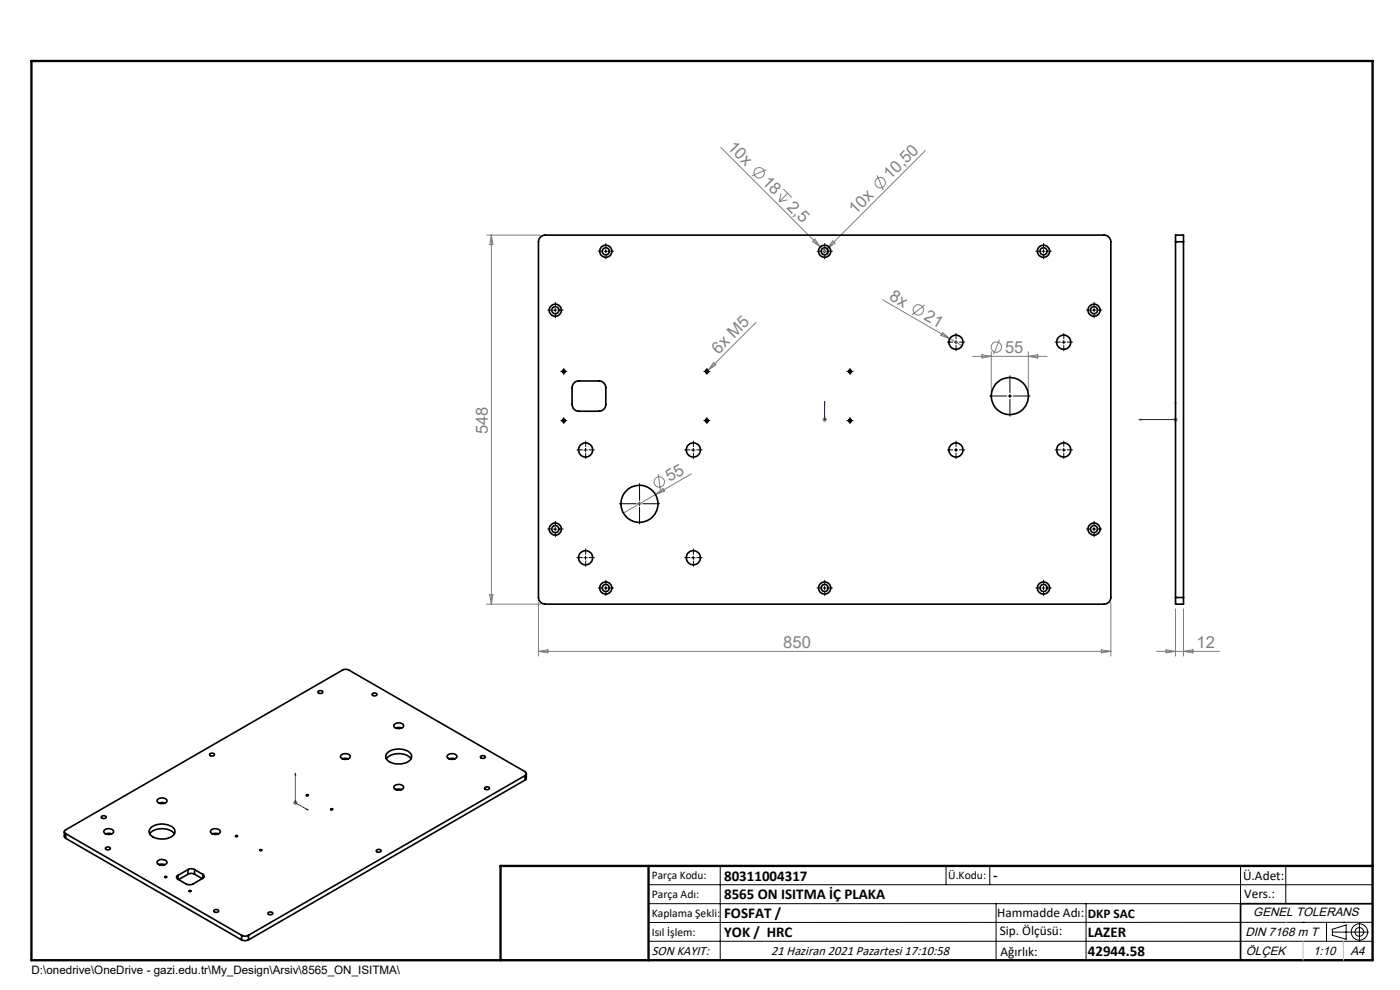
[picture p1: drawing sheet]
<svg xmlns="http://www.w3.org/2000/svg" width="297mm" height="210mm" viewBox="0 0 297 210" stroke-linecap="round" stroke-linejoin="round" font-family="sans-serif">
<g fill="none" stroke="#808080" stroke-width=".21">
<path d="M152.9 31.2l23 23M162.6 36l-3.1 1.3M186.1 37.2l1.3 3.1M196.3 31.9l-21.9 21.9M103.2 49.9h11.5M104.2 49.9v78.3M104.2 49.9l.4 2h-.7zM165.7 41.1l-.4 1.7M166.2 40.1l1.8 1.8M167 42.4l-1.7 .4M167.1 41l-1.8 1.8M172.9 50.7l1.1 1.7-1.6-1.2z"/>
<path d="M176.6 51.1l.5 .5-1.6 1.2zM150.2 78.6l-.5 .4M151.4 76.9l.5 .5-1.7 1.2zM160.4 68.4l-10.2 10.2M187.3 63.6l14.2 8.3M196.1 64.7l-2.6 2.1M200 70.5l1.5 1.4-1.9-.8zM201.5 71.9l2.6 1.4M206.3 75.6h15.8M208.3 75.2l2 .4-2 .3zM210.3 74.6v8.4M212 72.1l-1.3 3.1"/>
<path d="M218.2 74.6v8.4M218.2 75.6l2-.4v.7zM174.4 89h1M174.6 88.6l.7 .8M174.9 88.5v1M175.3 88.6l-.7 .8M248.8 89h1.1M249 88.6l.7 .8M249.4 88.5v1M249.7 88.6l-.7 .8M139.1 104.9l-6.8 3.9M139.1 104.9l1.5-1.3 .4 .6z"/>
<path d="M139.6 100.6l.5 3.3M146.6 100.5l-7.5 4.4M103.2 128.2h11.5M103.9 126.1h.7l-.4 2.1zM114.2 127.7v11.5M114.2 138.2h121.5M114.2 138.2l2-.4v.7zM233.6 137.8l2.1 .4-2.1 .3zM235.7 127.7v11.5M245.4 138.2h13.3M247.4 137.8l2 .4-2 .3zM249.4 129.1v10.1"/>
<path d="M251.1 129.1v10.1M251.1 138.2l2-.4v.7zM62.2 170.3h.9M62.3 169.9l.7 .7M62.7 169.8v1M63 169.9l-.7 .7"/>
<circle cx="161.1" cy="36.6" r="1.1"/>
<circle cx="186.7" cy="38.7" r="1.1"/>
<circle cx="194.8" cy="65.7" r="1.11"/>
<circle cx="211.4" cy="73.6" r="1.11"/>
<circle cx="139.9" cy="102.2" r="1.1"/>
</g>
<g fill="none" stroke="#000" stroke-width=".21">
<path d="M128.2 53.3h.7M128.5 52.9v.7M174.6 53.3h.7M174.9 52.9v.7M221 53.3h.7M221.4 52.9v.7M117.4 65.8h.7M117.8 65.4v.8M119.2 78.9a.36 .36 0 0 1 .4-.4 .36 .36 0 0 1 .3 .3 .36 .36 0 0 1-.4 .4M119.2 78.8h.7M119.6 78.4v.8M149.6 78.8h.7"/>
<path d="M149.6 78.9a.36 .36 0 0 1 .3-.4 .36 .36 0 0 1 .4 .3 .36 .36 0 0 1-.4 .4M149.9 78.4v.8M180 78.9a.36 .36 0 0 1 .3-.4 .36 .36 0 0 1 .4 .3 .36 .36 0 0 1-.5 .4M180 78.8h.7M180.3 78.4v.8M202.5 72.6h.7M202.8 72.2v.7M225.3 72.6h.7M225.7 72.2v.7M231.7 65.8h.7M232.1 65.4v.8M119.2 89.3a.36 .36 0 0 1 .4-.4 .36 .36 0 0 1 .3 .3 .36 .36 0 0 1-.4 .4"/>
<path d="M119.2 89.2h.7M119.6 88.9v.7M123.9 95.5h.7M124.2 95.1v.7M146.7 95.5h.8M147.1 95.1v.7M149.6 89.2h.7M149.6 89.3a.36 .36 0 0 1 .3-.4 .36 .36 0 0 1 .4 .3 .36 .36 0 0 1-.4 .4M149.9 88.9v.7M180 89.3a.36 .36 0 0 1 .3-.4 .36 .36 0 0 1 .4 .3 .36 .36 0 0 1-.5 .4M180 89.2h.7M180.3 88.9v.7"/>
<path d="M202.5 95.5h.7M202.8 95.1v.7M213.9 84h.7M214.2 83.7v.7M225.3 95.5h.7M225.7 95.1v.7M117.4 112.2h.7M117.8 111.9v.7M123.9 118.3h.7M124.2 118v.7M135.3 106.9h.7M135.6 106.5v.7"/>
<path d="M146.7 118.3h.8M147.1 118v.7M231.7 112.2h.7M232.1 111.9v.7M128.2 124.7h.7M128.5 124.4v.7M174.6 124.7h.7M174.9 124.4v.7M221 124.7h.7M221.4 124.4v.7M65 168.6l.3-.1 .1 .2-.4 .1zM70.1 171.6a.22 .22 0 0 1 .3-.1 .22 .22 0 0 1 .2 .3h-.3z"/>
<path d="M40.1 188.9h.4a.23 .23 0 0 1-.2 .3 .23 .23 0 0 1-.2-.3zM55.1 180.3a.23 .23 0 0 1 .3-.1 .23 .23 0 0 1 .1 .2l-.3 .1zM137.6 187.7h153.6M137.6 191.7h153.6M137.6 199.7h153.6M152.8 183.7v20M200.7 183.7v4M210 183.7v4M211.3 191.7v12M230.4 191.7v12M263.2 183.7v20M272.8 183.7v8"/>
<path d="M276.4 195.6h.1M281.4 195.6v4.1M282.6 197.7h7.8M282.6 197.1l3-.9v3l-3-.8zM285 195.6h.1M288.4 195.8v3.8M291.2 195.6l-153.6 .1"/>
<circle cx="50.2" cy="177.4" r=".2"/>
<circle cx="35.1" cy="186.1" r=".2"/>
<circle cx="288.4" cy="197.7" r="1.74"/>
<circle cx="288.4" cy="197.7" r=".93"/>
</g>
<path d="M174.9 85.2v.3v-.3M174.9 88.9v.2zM174.9 89h.1M174.9 85.2v3.8M241.7 89l.3-.1v.2zM249.4 85.2v.3h-.1zM249.4 85.2v3.8h-7.7M62.7 164v.4l-.1-.2zM62.7 164v6.3l2.7 1.5M65.1 171.6l.3 .2h-.3z" fill="none" stroke="#00f" stroke-width=".21"/>
<g fill="none" stroke="#000" stroke-width=".21" stroke-dasharray="15.2 1.3 1.3 1.3">
<path d="M127.8 53.3h-.9M128.5 54v.9M128.5 52.6v-1M129.2 53.3h1M174.2 53.3h-.9M175 54v.9M175 52.6v-1M175.7 53.3h.9M220.7 53.3h-1M221.4 54v.9M221.4 52.6v-1M222.1 53.3h.9"/>
<path d="M117.1 65.8h-.9M117.8 66.5v.9M117.8 65.1v-1M118.5 65.8h1M119.2 78.8h-.3M119.6 79.1v.3M119.6 78.4v-.3M120 78.8h.3M149.6 78.8h-.3M150 79.1v.3M150 78.4v-.3M150.3 78.8h.3"/>
<path d="M180 78.8h-.3M180.3 79.1v.3M180.3 78.4v-.3M180.7 78.8h.3M202.1 72.6h-1.1M202.8 73.3v1.1M202.8 71.9v-1.2M203.5 72.6h1.2M225 72.6h-1.2M225.7 73.3v1.1M225.7 71.9v-1.2M226.4 72.6h1.1"/>
<path d="M231.4 65.8h-.9M232.1 66.5v.9M232.1 65.1v-1M232.8 65.8h.9M119.2 89.2h-.3M119.6 89.6v.3M119.6 88.9v-.3M120 89.2h.3M123.5 95.4h-1.1M124.2 96.1v1.2M124.2 94.7v-1.1M125 95.4h1.1"/>
<path d="M146.4 95.4h-1.2M147.1 96.1v1.2M147.1 94.7v-1.1M147.8 95.4h1.2M149.6 89.2h-.3M150 89.6v.3M150 88.9v-.3M150.3 89.2h.3M180 89.2h-.3M180.3 89.6v.3M180.3 88.9v-.3M180.7 89.2h.3"/>
<path d="M202.1 95.4h-1.1M202.8 96.1v1.2M202.8 94.7v-1.1M203.5 95.4h1.2M213.5 84h-3.5M214.2 84.7v3.6M214.2 83.3v-3.6M215 84h3.5M225 95.4h-1.2M225.7 96.1v1.2M225.7 94.7v-1.1M226.4 95.4h1.1"/>
<path d="M117.1 112.2h-.9M117.8 112.9v1M117.8 111.5v-.9M118.5 112.2h1M123.5 118.3h-1.1M124.2 119v1.1M124.2 117.6v-1.2M125 118.3h1.1M135 106.9h-3.6M135.7 107.6v3.5M135.7 106.1v-3.5M136.4 106.9h3.6"/>
<path d="M146.4 118.3h-1.2M147.1 119v1.1M147.1 117.6v-1.2M147.8 118.3h1.2M231.4 112.2h-.9M232.1 112.9v1M232.1 111.5v-.9M232.8 112.2h.9M127.8 124.7h-.9M128.5 125.4v1M128.5 124v-.9M129.2 124.7h1"/>
<path d="M174.2 124.7h-.9M175 125.4v1M175 124v-.9M175.7 124.7h.9M220.7 124.7h-1M221.4 125.4v1M221.4 124v-.9M222.1 124.7h.9"/>
</g>
<path d="M106.2 203.7h185" fill="none" stroke="#000" stroke-width=".25"/>
<path d="M291.2 191.7h-28v12" fill="none" stroke="#000" stroke-width=".35"/>
<path d="M6.7 12.9h284.5v190.8h-284.5zM137.6 183.7v20M291.2 183.7h-185v20" fill="none" stroke="#000" stroke-width=".5"/>
<path d="M272.8 195.6h.1M276.4 199.7v4M285 199.7v4" fill="none" stroke="#c0c0c0" stroke-width=".21"/>
<g fill="#00f">
<path d="M174.9 85.2v.3zM174.9 88.9v.2z"/>
<path d="M249.4 85.2v.3h-.1zM241.7 89l.3-.1v.2z"/>
<path d="M65.1 171.6l.3 .2h-.3zM62.7 164v.4l-.1-.2z"/>
</g>
<g fill="none" stroke="#000" stroke-width=".35">
<path d="M114.7 50.3l.4-.3 .5-.1h118.6a1.45 1.45 0 0 1 1.5 1.4v75.4a1.45 1.45 0 0 1-1.5 1.5h-118.6a1.45 1.45 0 0 1-1.4-1.5v-75.4l.1-.5zM249.4 51.3v-1.4h1.7v1.4M249.4 51.3h1.7M249.4 51.3v75.4M251.1 51.3v75.4M121.8 81.2l.7-.4h4.6a1.45 1.45 0 0 1 1.4 1.4v3.6a1.45 1.45 0 0 1-1.4 1.4h-4.3a1.45 1.45 0 0 1-1.4-1.4v-3.6zM249.4 126.7v1.5h1.7v-1.5M249.4 126.7h1.7M44.5 159.9l.2-.1a.4 .4 0 0 1 .6-.1 .4 .4 0 0 1 .1 .6h-.1a.45 .45 0 0 1-.6 .1 .45 .45 0 0 1-.2-.5zM67.5 146.7l.2-.2a.4 .4 0 0 1 .5 0 .4 .4 0 0 1 .1 .5l-.1 .1a.52 .52 0 0 1-.7-.4zM79 147.2a.49 .49 0 0 1 .6-.3 .49 .49 0 0 1 .3 .6 .51 .51 0 0 1-.6 .1 .51 .51 0 0 1-.3-.4zM82 159.9a3.7 3.7 0 0 1 5.2 .1 1.49 1.49 0 0 1-1.4 1.9 3.4 3.4 0 0 1-3.9-1.1z"/>
<path d="M83.6 153.7h.1a1.27 1.27 0 0 1 1.9 .2 1.19 1.19 0 0 1-2.1 .1zM84 154.4h1.2M13.7 176.5v1l.2 .3M13.9 176.8l37.4 21.6M13.9 177.8l37.4 21.6M13.9 176.8v1M21.6 173.2v-.1a.49 .49 0 0 1 .6-.1 .49 .49 0 0 1 .3 .5l-.2 .1a.42 .42 0 0 1-.6 .1 .42 .42 0 0 1-.1-.5zM22 176.2a1.28 1.28 0 0 1 2.1 .2 1.23 1.23 0 0 1-2 .2zM22.4 179.8h.1a.49 .49 0 0 1 .6-.2 .49 .49 0 0 1 .3 .5l-.3 .1a.42 .42 0 0 1-.5 .1 .42 .42 0 0 1-.2-.5zM22.4 176.9h1.3M31.8 176.9a3.7 3.7 0 0 1 5.2 0M32.1 175.5a3.9 3.9 0 0 1 4.8 .3 1.32 1.32 0 0 1-1 1.9 3.6 3.6 0 0 1-4.2-1l-.1-.5z"/>
<path d="M33.4 169.6a1.3 1.3 0 0 1 2 .2 1.19 1.19 0 0 1-2.1 .1zM33.8 170.3h1.2M44.8 176.1a1.33 1.33 0 0 1 1.9 .3 1.14 1.14 0 0 1-1 .6 1.14 1.14 0 0 1-1-.7zM45.1 176.9h1.2M70.2 171.6l.4 .1-.2 .1zM72.4 160.2a1.19 1.19 0 0 1 1.9 .3 1.26 1.26 0 0 1-2.1 0zM72.6 161h1.3M82 161a3.7 3.7 0 0 1 5.2 0M83.6 166.8a1.31 1.31 0 0 1 2 .2 1.21 1.21 0 0 1-2 .2zM84 167.5h1.2M95 160.2l.1-.1a1.2 1.2 0 0 1 1.8 .4 1.3 1.3 0 0 1-2.1 0zM95.3 161h1.2"/>
<path d="M102 160.4a.51 .51 0 0 1 .5-.1 .51 .51 0 0 1 .4 .4 .61 .61 0 0 1-1-.2zM102.9 167.1a.51 .51 0 0 1 .5-.2 .51 .51 0 0 1 .4 .4 .61 .61 0 0 1-1-.2zM111.4 164.5a.46 .46 0 0 0 .3-.4 .46 .46 0 0 0-.3-.4l-37.4-21.5a1.5 1.5 0 0 0-1.4 0l-58.7 33.8a.43 .43 0 0 0-.2 .4 .43 .43 0 0 0 .2 .4M111.4 164.5l-58.7 33.9M111.4 164.5v1M111.4 165.5l-58.7 33.9M111.7 164.1v1.1l-.3 .3M33.4 182.6a1.33 1.33 0 0 1 2 .3 1.14 1.14 0 0 1-1 .6 1.14 1.14 0 0 1-1.1-.7zM33.8 183.4h1.2M34.9 186l.3-.1 .1 .2-.2 .1zM37.7 185.7a.42 .42 0 0 0-.3 .4 .42 .42 0 0 0 .3 .4M37.7 185.7v.8"/>
<path d="M39.9 184.5a1.5 1.5 0 0 1 1.4 0M39.9 185.4a1.5 1.5 0 0 1 1.4 0M39.9 184.5l-2.2 1.2M39.9 184.5v.9M39.9 185.4l-2 1.2M41.3 184.5l1.7 1M41.3 184.5v.9M41.3 185.4l1.6 1M43 186.3l-2.1 1.2-.5 .2-.7-.1-2-1.1M43 185.5a.43 .43 0 0 1 .3 .4 .43 .43 0 0 1-.3 .4M43 185.5v.8M45.4 193.1l.1-.1a.46 .46 0 0 1 .5-.1 .46 .46 0 0 1 .3 .5l-.2 .1a.45 .45 0 0 1-.5 0 .45 .45 0 0 1-.2-.4z"/>
<path d="M51.3 198.4a1.57 1.57 0 0 0 1.4 0M51.3 199.4a1.57 1.57 0 0 0 1.4 0M51.3 198.4v1M52.7 198.4v1M55.2 180.3h.4l-.4 .1zM56.9 193.6l.2-.1a.44 .44 0 0 1 .5-.1 .44 .44 0 0 1 .2 .5 .49 .49 0 0 1-.6 .2 .49 .49 0 0 1-.3-.5zM79.9 180.3a.61 .61 0 0 1 1 .2l-.1 .1a.5 .5 0 0 1-.6 .2 .5 .5 0 0 1-.3-.5z"/>
<circle cx="128.5" cy="53.3" r="1.28"/>
<circle cx="128.5" cy="53.3" r=".75"/>
<circle cx="174.9" cy="53.3" r="1.28"/>
<circle cx="174.9" cy="53.3" r=".75"/>
<circle cx="221.4" cy="53.3" r=".75"/>
<circle cx="221.4" cy="53.3" r="1.29"/>
<circle cx="117.8" cy="65.8" r="1.28"/>
<circle cx="117.8" cy="65.8" r=".75"/>
<circle cx="119.6" cy="78.8" r=".31"/>
<circle cx="149.9" cy="78.8" r=".3"/>
<circle cx="180.3" cy="78.8" r=".31"/>
<circle cx="202.8" cy="72.6" r="1.5"/>
<circle cx="225.7" cy="72.6" r="1.5"/>
<circle cx="232.1" cy="65.8" r=".75"/>
<circle cx="232.1" cy="65.8" r="1.27"/>
<circle cx="119.6" cy="89.2" r=".31"/>
<circle cx="124.2" cy="95.5" r="1.5"/>
<circle cx="147.1" cy="95.5" r="1.5"/>
<circle cx="149.9" cy="89.2" r=".3"/>
<circle cx="180.3" cy="89.2" r=".31"/>
<circle cx="202.8" cy="95.4" r="1.5"/>
<circle cx="214.2" cy="84" r="3.9"/>
<circle cx="225.7" cy="95.4" r="1.5"/>
<circle cx="117.8" cy="112.2" r="1.28"/>
<circle cx="117.8" cy="112.2" r=".75"/>
<circle cx="124.2" cy="118.3" r="1.5"/>
<circle cx="135.7" cy="106.9" r="3.9"/>
<circle cx="147.1" cy="118.3" r="1.5"/>
<circle cx="232.1" cy="112.2" r=".75"/>
<circle cx="232.1" cy="112.2" r="1.27"/>
<circle cx="128.5" cy="124.7" r="1.28"/>
<circle cx="128.5" cy="124.7" r=".75"/>
<circle cx="174.9" cy="124.7" r="1.28"/>
<circle cx="174.9" cy="124.7" r=".75"/>
<circle cx="221.4" cy="124.7" r=".75"/>
<circle cx="221.4" cy="124.7" r="1.29"/>
<circle cx="50.2" cy="177.4" r=".18"/>
<circle cx="65.2" cy="168.7" r=".18"/>
<circle cx="40.3" cy="189" r=".16"/>
</g>
<g font-size="3.5" fill="#808080">
<text x="154.2" y="31.4" transform="rotate(45 154.2 31.4)">10x</text>
<text x="161.5" y="38.7" transform="rotate(45 161.5 38.7)">18</text>
<text x="188.9" y="38.3" transform="rotate(-45 188.9 38.3)">10,50</text>
<text x="166.8" y="44" transform="rotate(45 166.8 44)">2,5</text>
<text x="181.5" y="45.6" transform="rotate(-45 181.5 45.6)">10x</text>
<text x="188.5" y="63.4" transform="rotate(30 188.5 63.4)">8x</text>
<text x="195.8" y="67.7" transform="rotate(30 195.8 67.7)">21</text>
<text x="152.4" y="75.3" transform="rotate(-45 152.4 75.3)">6x M5</text>
<text x="213.2" y="74.8">55</text>
<text x="103.5" y="92.1" transform="rotate(-90 103.5 92.1)">548</text>
<text x="142" y="102.3" transform="rotate(-30 142 102.3)">55</text>
<text x="166.2" y="137.3">850</text>
<text x="253.8" y="137.3">12</text>
</g>
<g font-size="3.2">
<text x="153.6" y="186.8">80311004317</text>
<text x="153.6" y="190.8">8565 ON ISITMA İÇ PLAKA</text>
<text x="210.7" y="186.6">-</text>
<text x="153.6" y="194.8">FOSFAT /</text>
<text x="153.6" y="198.8">YOK / HRC</text>
<text x="230.8" y="198.7">LAZER</text>
<text x="230.8" y="202.8">42944.58</text>
</g>
<g font-size="2.8">
<text x="263.7" y="186.7">Ü.Adet:</text>
<text x="263.9" y="190.5">Vers.:</text>
<text x="211.5" y="194.5">Hammadde Adı:</text>
<text x="230.8" y="194.7">DKP SAC</text>
<text x="138.3" y="202.6">SON KAYIT:</text>
<text x="163.6" y="202.6">21 Haziran 2021 Pazartesi 17:10:58</text>
<text x="212.1" y="198.4">Sip. Ölçüsü:</text>
<text x="212.2" y="202.7">Ağırlık:</text>
</g>
<g font-size="2.6">
<text x="265.9" y="194.4">GENEL TOLERANS</text>
<text x="264.2" y="198.5">DIN 7168 m T</text>
<text x="264.3" y="202.6">ÖLÇEK</text>
<text x="278.5" y="202.6">1:10</text>
<text x="286.5" y="202.6">A4</text>
</g>
<g font-size="2.5">
<text x="138.3" y="186.4">Parça Kodu:</text>
<text x="138.3" y="190.5">Parça Adı:</text>
<text x="201.2" y="186.5">Ü.Kodu:</text>
<text x="138.3" y="194.5">Kaplama Şekli:</text>
<text x="138.3" y="198.6">Isıl İşlem:</text>
<text x="6.7" y="206.7">D:\onedrive\OneDrive - gazi.edu.tr\My_Design\Arsiv\8565_ON_ISITMA\</text>
</g>
</svg>
